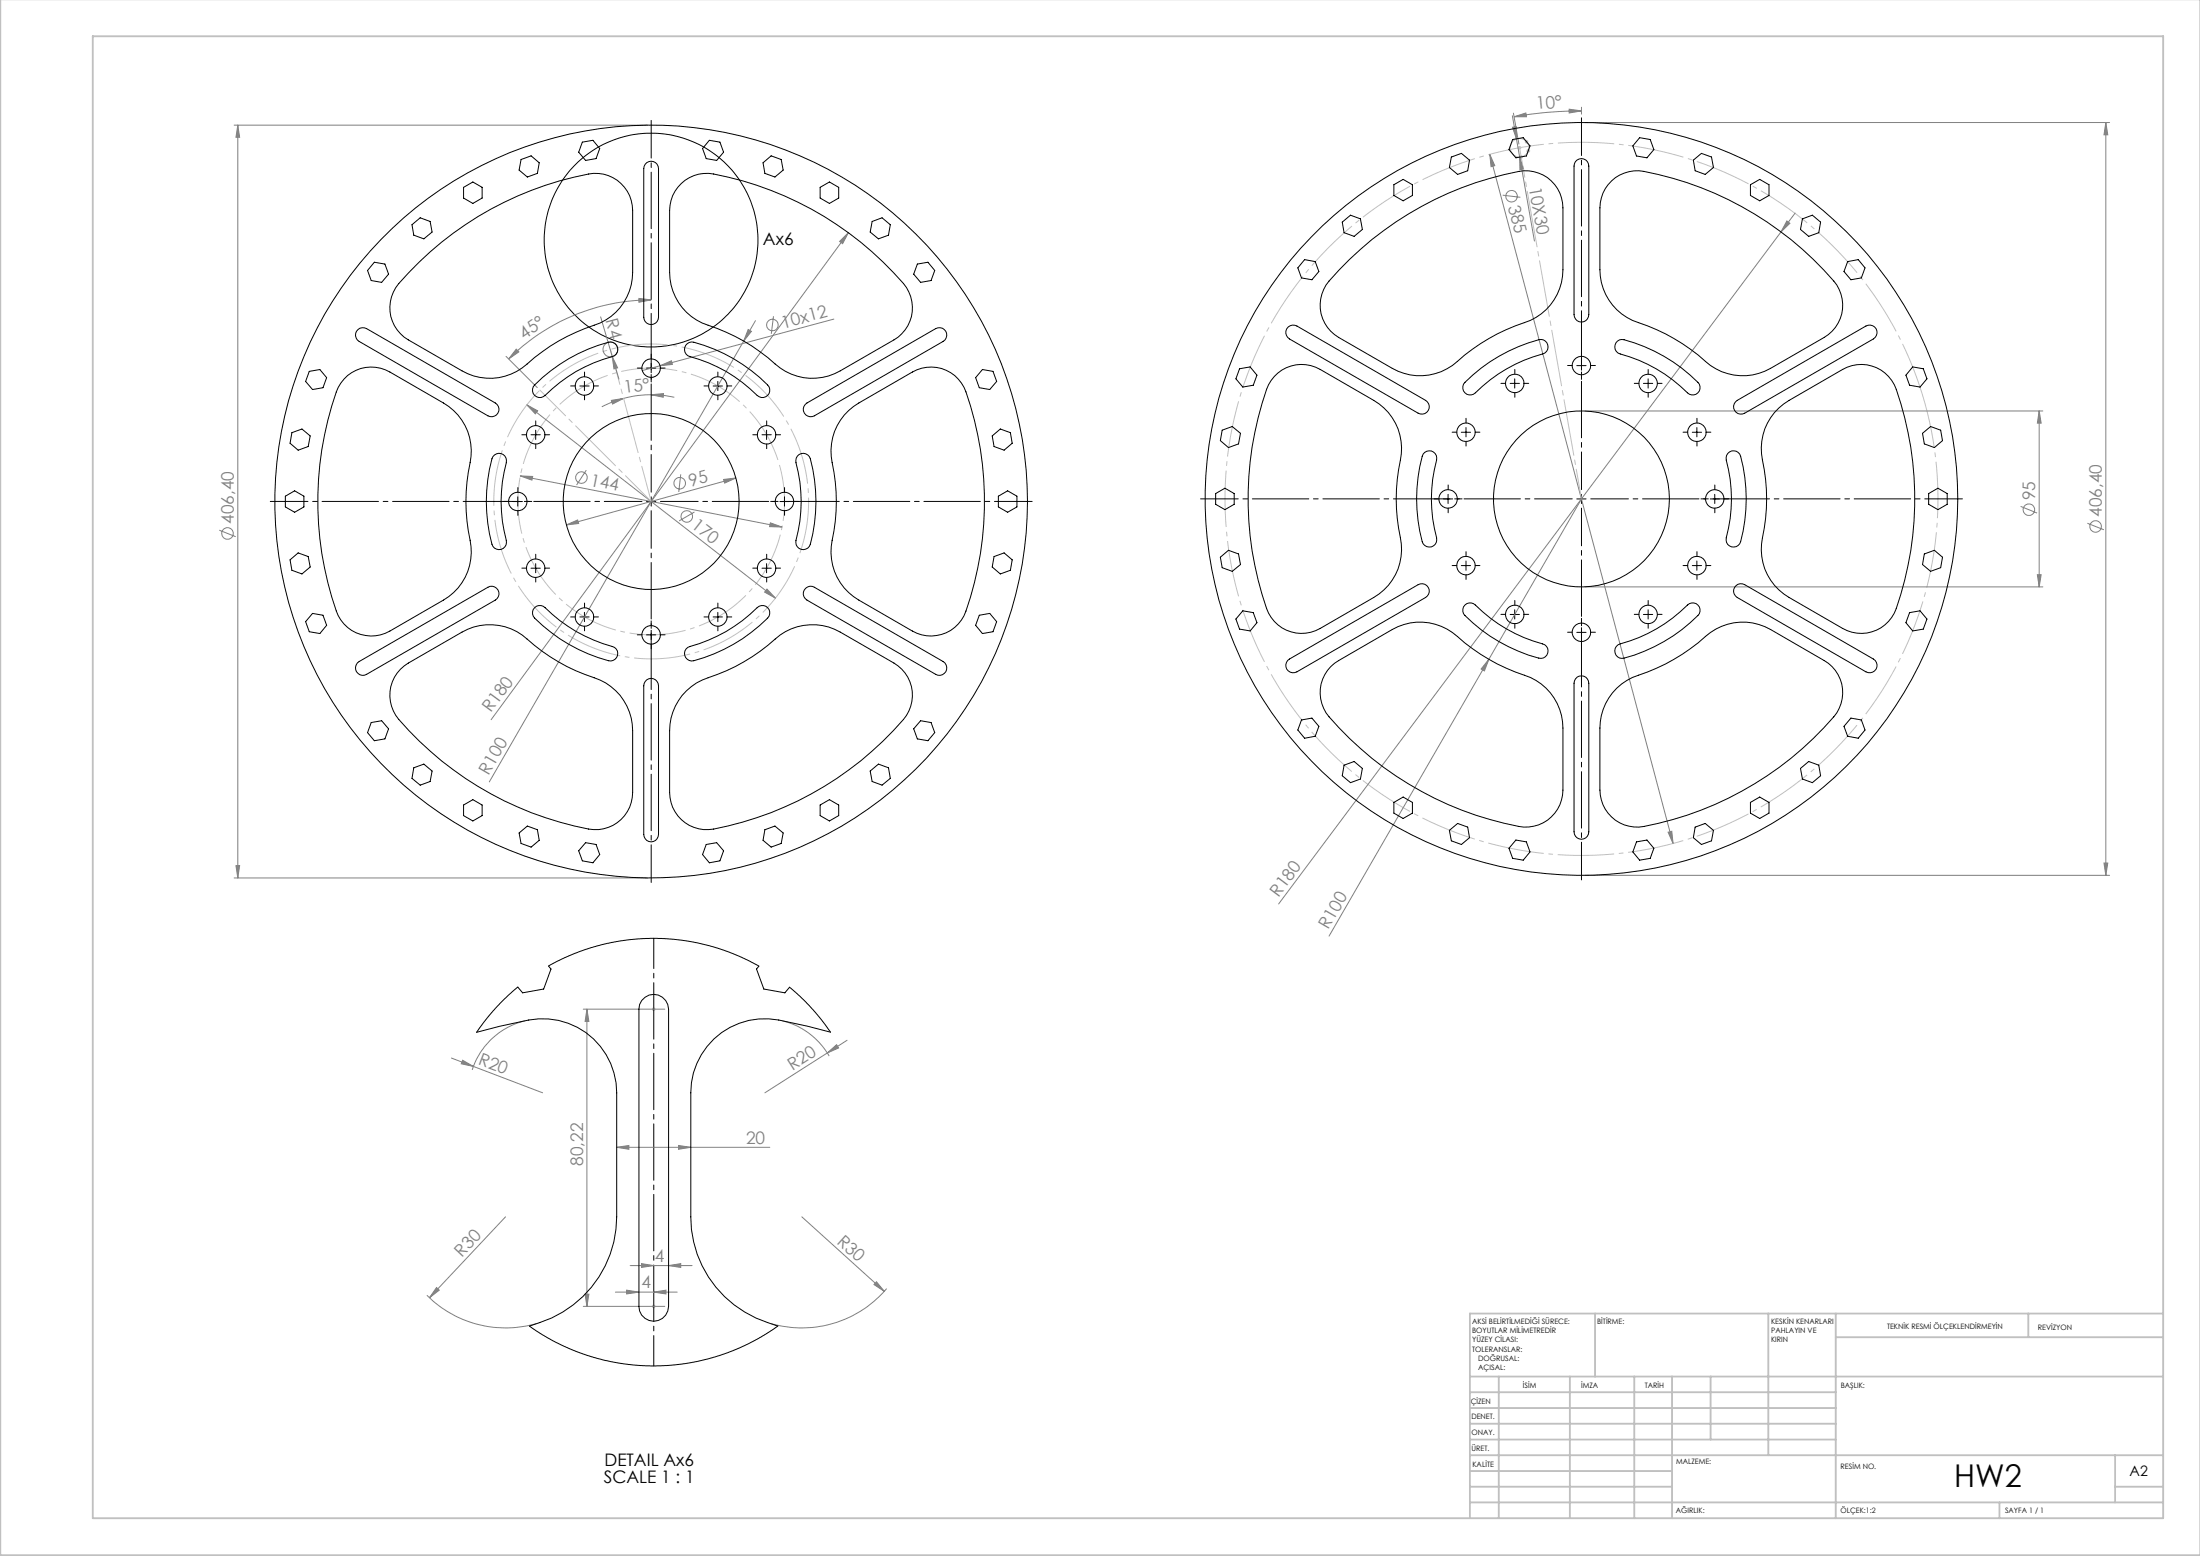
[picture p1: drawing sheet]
<svg xmlns="http://www.w3.org/2000/svg" width="594mm" height="420mm" viewBox="0 0 594 420" stroke-linecap="round" stroke-linejoin="round" font-family="sans-serif">
<g fill="none" stroke="#808080" stroke-width=".27">
<path d="M63.2 33.8h111.6M64.2 33.8l.5 3.3h-1zM64.2 33.8v203.2M408.3 31.2l6 33.9M408.4 34.3l1-.1v3.3zM408.6 30.5l1.5 8.4M408.8 31.5l3.2-1 .2 1zM423.7 29.5l3.3 .4-3.3 .6zM427 29.9l-9.1 .4-9.1 1.2M427 28.9v1.9M428 33.1h141.6M568.6 33.1l.5 3.3h-1z"/>
<path d="M568.6 33.1v203.2M402.2 41.6l49.5 186.1M402.2 41.6l1.4 3.1-1 .3zM405.7 52.7l4.8 .6M410.3 42.4l1.1 3.2-1 .2zM482.5 59.6l.8 .7-2.4 2.3zM484.7 57.5l-3.8 5.1M229.1 62.8l-1.6 3-.8-.6zM229.1 62.8l-96.5 131.5M480.9 62.6l-135.7 181.4M136.6 96.2l8.5 8.4M139.4 94.2l.7 .8-2.8 1.9z"/>
<path d="M162.2 85.5l4.9 16.8M165.3 96.3l1.5 3-1 .3zM172.5 80.6l3.3 .3-3.3 .7zM175.8 80.9a54.5 54.5 0 0 0-38.5 16M178.2 98.7l3.1-1.3 .2 1zM178.2 98.7l-4.8 1.3M200.8 92.1l-68.7 118.9M202 89l.9 .4-2.1 2.7zM204 86.6l-3.2 5.5M208.8 85.4l-.6 4.7M225.1 86.1l-46.9 12.6M142.2 109.3l67.2 52.1"/>
<path d="M142.2 109.3l3 1.6-.7 .8zM165.1 108.1l3.2-.6-2.9 1.6zM168.3 107.5l-3 1-2.8 1.3M175.8 106.6l3.3-.4v1zM175.8 106.6a26.7 26.7 0 0 0-7.5 .9M175.8 106.6l3.9 .2 2.4 .4M428 110.9h123.6M550.6 110.9l.5 3.3h-1zM550.6 110.9v47.5M140.5 128.5l3.3 .1-.2 1zM140.5 128.5l70.6 13.8M158.3 126.9l-2.6 4"/>
<path d="M183.8 128l-.5 4.8M187.5 138.2l-4.1 2.4M195.4 129.4l3.3-.4-3 1.4zM198.7 129l-45.8 12.7M427 134.7l-25 43.3M545.6 136.7l4.4 1.8M59.2 143.1l4.4 1.8M152.9 141.7l3.1-1.3 .2 .9zM207.1 159l2.3 2.4-3-1.6zM208 141.1l3.1 1.2-3.3-.1zM428 158.4h123.6M550.1 155.1h1l-.5 3.3z"/>
<path d="M563.6 141.2l4.4 1.8M402 178l-1.2 3.1-.9-.5zM402 178l-43.2 74.7M63.2 237h111.6M63.7 233.7h1l-.5 3.3zM428 236.3h141.6M450.4 224.6l1-.2 .3 3.3zM568.1 233h1l-.5 3.3zM141.8 275.5a19.8 19.8 0 0 0-14.3 13.3M157.5 272.4h22M158.5 272.4v80.2M158.5 272.4l.5 3.3h-1z"/>
<path d="M211.2 275.5a19.9 19.9 0 0 1 12.7 9.6M121.9 285.6l24.6 9.4M124.9 286.2l2.9 1.6-3.3-.7zM223.4 284.2l2.5-2.2 .5 .9zM228.7 280.8l-22.2 14.2M166.5 309.7l3.3-.5v1zM166.5 309.7h41.4M183.2 309.2l3.3 .5-3.3 .5zM136.5 328.5l-20.5 21.8M216.5 328.5l22.3 20.1M115.3 349.6a30 30 0 0 0 29.5 7.7M117.9 347.5l.7 .7-2.6 2.1z"/>
<path d="M157.5 352.6h22M158 349.3h1l-.5 3.3zM166.2 348.8h16.6M169.2 348.2l3.3 .6-3.3 .5zM170.1 341.6h16.8M173.2 341.1l3.3 .5-3.3 .5zM176.5 348.8l3.3-.6v1.1zM180.5 341.6l3.3-.5v1zM236.6 346l2.2 2.6-2.8-1.9zM239.4 347.8a30 30 0 0 1-31.2 9.5"/>
<circle cx="408.1" cy="53" r="1.55"/>
<circle cx="164.8" cy="94.3" r="2.01"/>
<circle cx="208.5" cy="87.7" r="1.55"/>
<circle cx="157" cy="128.9" r="1.55"/>
<circle cx="183.5" cy="130.4" r="1.55"/>
<circle cx="185.4" cy="139.4" r="1.55"/>
<circle cx="547.8" cy="137.6" r="1.56"/>
<circle cx="61.4" cy="144" r="1.56"/>
<circle cx="565.8" cy="142.1" r="1.55"/>
</g>
<g fill="none" stroke="#000" stroke-width=".27">
<path d="M174.6 99.4h2.5M175.8 98.1v2.5M425.7 98.7h2.5M427 97.4v2.5M143.4 117.4h2.5M144.6 116.1v2.5M156.6 104.2h2.5M157.8 103v2.4M192.5 104.2h2.6M193.8 103v2.4M205.7 117.4h2.5M207 116.1v2.5"/>
<path d="M394.5 116.7h2.6M395.8 115.4v2.5M407.7 103.5h2.5M409 102.3v2.5M443.7 103.5h2.5M445 102.3v2.5M456.9 116.7h2.5M458.2 115.4v2.5M138.6 135.4h2.4M139.8 134.1v2.5M174.6 135.4h2.5M175.8 134.1v2.5"/>
<path d="M210.6 135.4h2.4M211.8 134.1v2.5M389.7 134.7h2.5M391 133.4v2.5M425.7 134.7h2.5M427 133.4v2.5M461.8 134.7h2.4M463 133.4v2.5M143.4 153.4h2.5M144.6 152.1v2.5M205.7 153.4h2.5M207 152.1v2.5"/>
<path d="M394.5 152.7h2.6M395.8 151.4v2.5M456.9 152.7h2.5M458.2 151.4v2.5M156.6 166.5h2.5M157.8 165.3v2.5M174.6 171.4h2.5M175.8 170.1v2.5M192.5 166.5h2.6M193.8 165.3v2.5M407.7 165.9h2.5M409 164.6v2.5"/>
<path d="M425.7 170.7h2.5M427 169.4v2.5M443.7 165.9h2.5M445 164.6v2.5"/>
<circle cx="175.8" cy="64.8" r="28.9"/>
</g>
<path d="M210.3 124.8a36 36 0 0 0-60.4-14.5 36 36 0 0 0 16.6 59.8 36 36 0 0 0 44.3-43.5l-.5-1.8" fill="none" stroke="#c0c0c0" stroke-width=".27" stroke-dasharray="15.2 1.3 1.3 1.3" stroke-dashoffset="-.7" stroke-linecap="butt"/>
<path d="M216.5 122.9a42.5 42.5 0 0 0-71.2-17.1 42.5 42.5 0 0 0 19.5 70.6 42.5 42.5 0 0 0 52.3-51.3l-.6-2.2" fill="none" stroke="#c0c0c0" stroke-width=".27" stroke-dasharray="15.2 1.3 1.3 1.3" stroke-dashoffset="7.5" stroke-linecap="butt"/>
<path d="M519 106.5a96.3 96.3 0 0 0-161.2-38.7 96.3 96.3 0 0 0 44.3 159.8 96.3 96.3 0 0 0 118.3-116.2l-1.4-4.9" fill="none" stroke="#c0c0c0" stroke-width=".27" stroke-dasharray="15.2 1.3 1.3 1.3" stroke-dashoffset=".5" stroke-linecap="butt"/>
<g fill="none" stroke="#c0c0c0" stroke-width=".27">
<path d="M409.8 39.9h1M409.9 39.5l.7 .7M410.3 39.4v1M410.6 39.5l-.7 .7M411.7 38.3h1M411.8 37.9l.7 .7M412.2 37.8v1M412.5 37.9l-.7 .7M410.2 42.4h1M410.4 42l.7 .7M410.7 41.9v.9M411.1 42l-.7 .7"/>
<path d="M412.1 40.7h1M412.3 40.4l.7 .7M412.6 40.2v1.1M413 40.4l-.7 .7M175.3 135.4h1M175.4 135l.8 .7M175.8 134.9v1M176.2 135l-.8 .7M176 272.4h1M176.1 272l.7 .8M176.5 271.9v1M176.8 272l-.7 .8"/>
<path d="M176 352.6h1M176.1 352.3l.7 .7M176.5 352.1v1M176.8 352.3l-.7 .7"/>
<circle cx="410.3" cy="39.9" r="2.51"/>
</g>
<path d="M173.3 135.4h-100.3M175.8 132.9v-100.4M175.8 137.9v100.3M178.3 135.4h100.4M424.5 134.7h-100.3M427 132.2v-100.4M427 137.2v100.3M429.5 134.7h100.4" fill="none" stroke="#000" stroke-width=".27" stroke-dasharray="15.2 1.3 1.3 1.3" stroke-dashoffset="5.1"/>
<g fill="none" stroke="#000" stroke-width=".27" stroke-dasharray="15.2 1.3 1.3 1.3">
<path d="M173.3 99.4h-1.2M175.8 96.9v-1.3M178.3 99.4h1.3M424.5 98.7h-1.2M427 96.2v-1.3M429.5 98.7h1.3M142.1 117.4h-1.2M144.6 114.9v-1.3M144.6 119.9v1.2M147.1 117.4h1.3M155.3 104.2h-1.2M157.8 101.7v-1.3"/>
<path d="M157.8 106.7v1.2M160.3 104.2h1.3M175.8 101.9v1.2M191.3 104.2h-1.2M193.8 101.7v-1.3M193.8 106.7v1.2M196.3 104.2h1.3M204.5 117.4h-1.2M207 114.9v-1.3M207 119.9v1.2M209.5 117.4h1.3M393.3 116.7h-1.2"/>
<path d="M395.8 114.2v-1.3M395.8 119.2v1.2M398.3 116.7h1.3M406.5 103.5h-1.2M409 101v-1.3M409 106v1.2M411.5 103.5h1.3M427 101.2v1.2M442.5 103.5h-1.2M445 101v-1.3M445 106v1.2M447.5 103.5h1.3"/>
<path d="M455.7 116.7h-1.3M458.2 114.2v-1.3M458.2 119.2v1.2M460.7 116.7h1.2M137.3 135.4h-1.2M139.8 132.9v-1.3M139.8 137.9v1.2M142.3 135.4h1.3M209.3 135.4h-1.2M211.8 132.9v-1.3M211.8 137.9v1.2M214.3 135.4h1.3"/>
<path d="M388.5 134.7h-1.2M391 132.2v-1.3M391 137.2v1.2M393.5 134.7h1.3M460.5 134.7h-1.2M463 132.2v-1.3M463 137.2v1.2M465.5 134.7h1.3M142.1 153.4h-1.2M144.6 150.9v-1.3M144.6 155.9v1.2M147.1 153.4h1.3"/>
<path d="M204.5 153.4h-1.2M207 150.9v-1.3M207 155.9v1.2M209.5 153.4h1.3M393.3 152.7h-1.2M395.8 150.2v-1.3M395.8 155.2v1.2M398.3 152.7h1.3M455.7 152.7h-1.3M458.2 150.2v-1.3M458.2 155.2v1.2M460.7 152.7h1.2"/>
<path d="M155.3 166.5h-1.2M157.8 164v-1.2M157.8 169v1.3M160.3 166.5h1.3M173.3 171.4h-1.2M175.8 168.9v-1.3M175.8 173.9v1.2M178.3 171.4h1.3M191.3 166.5h-1.2M193.8 164v-1.2M193.8 169v1.3M196.3 166.5h1.3"/>
<path d="M406.5 165.8h-1.2M409 163.3v-1.2M409 168.3v1.3M411.5 165.8h1.3M424.5 170.7h-1.2M427 168.2v-1.3M427 173.2v1.2M429.5 170.7h1.3M442.5 165.8h-1.2M445 163.3v-1.2M445 168.3v1.3M447.5 165.8h1.3"/>
</g>
<path d="M176.5 368.7v-115.4" fill="none" stroke="#000" stroke-width=".27" stroke-dasharray="15.2 1.3 1.3 1.3" stroke-dashoffset="7.1"/>
<path d="M175.8 135.4l-30-30.1M175.8 135.4l-11-41.1" fill="none" stroke="#c0c0c0" stroke-width=".27" stroke-dasharray="15.2 1.3 1.3 1.3" stroke-dashoffset="5.4"/>
<path d="M410.3 39.9l16.7 94.8" fill="none" stroke="#c0c0c0" stroke-width=".27" stroke-dasharray="15.2 1.3 1.3 1.3" stroke-dashoffset="7.1"/>
<g fill="none" stroke="#c0c0c0" stroke-width=".5">
<path d="M.1 -.1v419.9h594M25 9.8h559.1v400h-559.1zM430.7 354.6v17M477.4 354.6v38.2M495.7 354.6v55.2M547.7 354.6v6.3M584.1 354.6h-187.2v55.2M396.9 371.6h187.2M396.9 375.8h98.8M404.7 371.6v38.2M423.9 371.6v38.2M441.3 371.6v38.2"/>
<path d="M451.4 371.6v38.2M461.9 371.6v17M495.7 360.9h88.4M396.9 388.6h98.8M396.9 384.3h98.8M396.9 380.1h98.8M396.9 397.1h54.5M396.9 392.8h187.2M571.1 392.8v12.7M396.9 405.5h187.2M396.9 401.3h54.5M539.9 405.5v4.3"/>
<path d="M571.1 401.3h13"/>
</g>
<g fill="#808080">
<path d="M165.3 96.3l1.5 3-1 .3z"/>
<path d="M124.9 286.2l2.9 1.6-3.3-.7z"/>
<path d="M178.2 98.7l3.1-1.3 .2 1z"/>
<path d="M223.4 284.2l2.5-2.2 .5 .9z"/>
<path d="M117.9 347.5l.7 .7-2.6 2.1z"/>
<path d="M482.5 59.6l.8 .7-2.4 2.3z"/>
<path d="M229.1 62.8l-1.6 3-.8-.6z"/>
<path d="M402 178l-1.2 3.1-.9-.5z"/>
<path d="M202 89l.9 .4-2.1 2.7z"/>
<path d="M236.6 346l2.2 2.6-2.8-1.9z"/>
<path d="M450.4 224.6l1.3 3.1-.3-3.3zM402.2 41.6l.4 3.4 1-.3z"/>
<path d="M208 141.1l-.2 1.1 3.3 .1zM140.5 128.5l3.1 1.1 .2-1z"/>
<path d="M423.7 29.5l3.3 .4-3.3 .6zM408.8 31.5l3.2-1 .2 1z"/>
<path d="M175.8 106.6l3.3-.4v1zM165.1 108.1l3.2-.6-2.9 1.6z"/>
<path d="M172.5 80.6l3.3 .3-3.3 .7zM139.4 94.2l.7 .8-2.8 1.9z"/>
<path d="M142.2 109.3l2.3 2.4 .7-.8zM207.1 159l-.7 .8 3 1.6z"/>
<path d="M169.2 348.2l3.3 .6-3.3 .5zM176.5 348.8l3.3-.6v1.1zM173.2 341.1l3.3 .5-3.3 .5zM180.5 341.6l3.3-.5v1zM166.5 309.7l3.3-.5v1zM183.2 309.2l3.3 .5-3.3 .5z"/>
<path d="M152.9 141.7l3.3-.4-.2-.9zM195.4 129.4l.3 1 3-1.4z"/>
<path d="M158 349.3h1l-.5 3.3zM158.5 272.4l.5 3.3h-1z"/>
<path d="M64.2 33.8l.5 3.3h-1zM63.7 233.7h1l-.5 3.3zM568.6 33.1l.5 3.3h-1zM568.1 233h1l-.5 3.3zM550.6 110.9l.5 3.3h-1zM550.1 155.1h1l-.5 3.3z"/>
<path d="M408.4 34.3l1-.1v3.3zM410.3 42.4l1.1 3.2-1 .2z"/>
</g>
<g fill="none" stroke="#000" stroke-width=".27">
<path d="M157.2 38.4l2.9-.5 1.8 2.2-1 2.7-2.8 .5-1.9-2.2zM191.5 37.9l2.9 .5 1 2.7-1.9 2.2-2.8-.5-1-2.7zM408.4 37.7l2.9-.5 1.8 2.2-1 2.7-2.8 .5-1.9-2.2zM442.7 37.2l2.9 .5 .9 2.7-1.8 2.2-2.8-.5-1-2.7zM125.2 50.6l2.5-1.5 2.5 1.5v2.9l-2.5 1.4-2.5-1.4zM140.7 43.1l2.7-1 2.2 1.8-.5 2.9-2.7 1-2.2-1.9zM174.6 43.9a2 2 0 0 1 3.2 1.6v40.1a1.99 1.99 0 0 1-2 2 1.99 1.99 0 0 1-2-2v-40.1l.4-1.2zM183.9 49.5a9.8 9.8 0 0 1 8.8-2.5 89.2 89.2 0 0 1 52.1 30.6 10 10 0 0 1-3.4 14.1l-14.5 8.4a15 15 0 0 1-17.6-1.8 51.5 51.5 0 0 0-19.7-11.1 15.1 15.1 0 0 1-8.8-13.7v-16.7a9.8 9.8 0 0 1 3.1-7.3zM206 43.9l2.2-1.8 2.7 1 .6 2.8-2.3 1.9-2.7-1zM221.4 50.6l2.5-1.5 2.5 1.5v2.9l-2.5 1.4-2.5-1.4zM235.5 59.8l2.7-1 2.2 1.9-.5 2.8-2.7 1-2.3-1.9zM362.4 60l2.2-1.9 2.7 1 .5 2.8-2.2 1.9-2.7-1z"/>
<path d="M376.3 49.9l2.5-1.5 2.6 1.5v2.9l-2.6 1.4-2.5-1.4zM391.9 42.4l2.7-1 2.2 1.8-.5 2.9-2.7 1-2.3-1.9zM425.8 43.2a2 2 0 0 1 2.1-.2 2 2 0 0 1 1.1 1.8v40.1a1.99 1.99 0 0 1-2 2 1.99 1.99 0 0 1-2-2v-40.1l.4-1.2zM435.1 48.8a10.1 10.1 0 0 1 8.8-2.5 89.7 89.7 0 0 1 52 30.6 10 10 0 0 1-3.4 14.2l-14.5 8.3a15.1 15.1 0 0 1-17.5-1.8 52.8 52.8 0 0 0-19.7-11.1 15.1 15.1 0 0 1-8.8-13.7v-16.7a9.9 9.9 0 0 1 3.1-7.3zM457.2 43.2l2.2-1.8 2.7 1 .5 2.8-2.2 1.9-2.7-1zM472.6 49.9l2.5-1.5 2.5 1.5v2.9l-2.5 1.4-2.5-1.4zM486.7 59.1l2.6-1 2.3 1.9-.5 2.8-2.7 1-2.3-1.9zM101.1 70.8l2.8 .5 1 2.7-1.9 2.2-2.8-.5-1-2.7zM111.2 60.7l2.3-1.9 2.6 1 .6 2.8-2.3 1.9-2.7-1zM113.2 70.7a89.2 89.2 0 0 1 47.1-23.9 10.1 10.1 0 0 1 10.5 10v16.7a15 15 0 0 1-10.4 14.3 52.4 52.4 0 0 0-19.4 11.5 14.9 14.9 0 0 1-16.3 .8l-14.5-8.4a10 10 0 0 1-2.5-15.2zM247.7 71.3l2.8-.5 1.9 2.2-1 2.7-2.8 .5-1.9-2.2zM352.2 70.1l2.9 .5 1 2.7-1.9 2.2-2.8-.5-1-2.7z"/>
<path d="M364.4 70a89.2 89.2 0 0 1 47-23.9 10.1 10.1 0 0 1 10.6 10v16.7a15 15 0 0 1-10.4 14.3 53.2 53.2 0 0 0-19.5 11.6 15.1 15.1 0 0 1-16.2 .7l-14.5-8.3a10 10 0 0 1-2.6-15.2zM498.9 70.6l2.8-.5 1.9 2.2-1 2.7-2.9 .5-1.8-2.2zM96.7 89a2.03 2.03 0 0 1 2.3-.3l34.7 20.1a2 2 0 0 1 .7 2.7 2 2 0 0 1-2.7 .7l-34.7-20a1.98 1.98 0 0 1-.3-3.2zM185.6 92.8l1.1-.5a42.2 42.2 0 0 1 20.9 12.1 2.01 2.01 0 0 1-.6 2.5 2.01 2.01 0 0 1-2.6-.2 40.9 40.9 0 0 0-18.7-10.7 2.03 2.03 0 0 1-.1-3.2zM265.3 99.7l2.8 .5 1 2.8-1.9 2.1-2.8-.4-1-2.8zM334.7 99.5l2.8-.5 1.9 2.3-1 2.7-2.8 .5-1.9-2.2zM347.8 88.2a2.03 2.03 0 0 1 2.4-.2l34.7 20.1a2 2 0 0 1 .7 2.7 2 2 0 0 1-2.7 .7l-34.7-20a2.01 2.01 0 0 1-.4-3.3zM436.7 92.1l1.2-.5a42.5 42.5 0 0 1 20.9 12.1 2.01 2.01 0 0 1-.6 2.5 2.01 2.01 0 0 1-2.6-.2 41.7 41.7 0 0 0-18.7-10.7 2.03 2.03 0 0 1-.2-3.2zM516.4 99l2.9 .5 1 2.8-1.9 2.2-2.8-.5-1-2.7zM78.8 116.8l2.7-1 2.2 1.9-.5 2.8-2.7 1-2.2-1.9zM83.5 100.2l2.9-.5 1.8 2.2-1 2.8-2.8 .4-1.9-2.1zM92.9 102.3a10 10 0 0 1 12.4-1.9l14.4 8.4a15 15 0 0 1 7.2 16.1 51.8 51.8 0 0 0 .3 22.6 15 15 0 0 1-7.5 14.5l-14.4 8.3a10 10 0 0 1-14.5-5.4 89.3 89.3 0 0 1 .5-60.4z"/>
<path d="M144.4 103.9a43 43 0 0 1 20.5-11.6 2.01 2.01 0 0 1 1.9 1.8 2.01 2.01 0 0 1-1.5 2.2 41.5 41.5 0 0 0-18.7 10.8 1.98 1.98 0 0 1-2.5-.6 1.98 1.98 0 0 1 .3-2.6zM217.4 109.2l35.2-20.5a2 2 0 0 1 2.8 .7 2 2 0 0 1-.8 2.8l-34.7 20a1.99 1.99 0 0 1-2.6-.4 1.99 1.99 0 0 1 .1-2.6zM229.1 110.8l2.8-2 14.4-8.4a10 10 0 0 1 14.5 5.4 89.4 89.4 0 0 1-.5 60.4 10 10 0 0 1-14 4.1l-14.4-8.3a15 15 0 0 1-7.2-16.2 51.8 51.8 0 0 0-.3-22.6 14.8 14.8 0 0 1 4.7-12.4zM267.9 117.7l2.2-1.9 2.7 1 .5 2.8-2.2 1.9-2.7-1zM330 116.1l2.7-1 2.2 1.9-.5 2.8-2.7 1-2.2-1.9zM344.1 101.6a10 10 0 0 1 12.3-1.9l14.5 8.4a15 15 0 0 1 7.2 16.1 51.9 51.9 0 0 0 .3 22.6 15 15 0 0 1-7.5 14.5l-14.5 8.3a10 10 0 0 1-14.4-5.3 89.4 89.4 0 0 1 .5-60.5zM395.5 103.2a43.4 43.4 0 0 1 20.6-11.6 1.99 1.99 0 0 1 1.9 1.8 1.99 1.99 0 0 1-1.5 2.1 42 42 0 0 0-18.7 10.9 2 2 0 0 1-2.5-.6 2 2 0 0 1 .2-2.6zM468.6 108.5l35.2-20.5a2.02 2.02 0 0 1 2.8 .7 2.02 2.02 0 0 1-.8 2.8l-34.7 20a1.99 1.99 0 0 1-2.6-.4 1.99 1.99 0 0 1 .1-2.6zM480.3 110.1l2.8-2 14.4-8.4a10 10 0 0 1 14.5 5.4 89.4 89.4 0 0 1-.5 60.4 10 10 0 0 1-14 4.1l-14.4-8.3a15 15 0 0 1-7.2-16.1 51.9 51.9 0 0 0-.3-22.7 14.8 14.8 0 0 1 4.7-12.4zM519.1 117l2.2-1.9 2.7 1 .5 2.8-2.2 1.9-2.7-1zM77 133.9l2.6-1.4 2.5 1.4v2.9l-2.5 1.5-2.6-1.5zM133.5 122.8a2.01 2.01 0 0 1 2.4-.1 2.01 2.01 0 0 1 .8 2.2 41.3 41.3 0 0 0 0 21.6 1.99 1.99 0 0 1-1.7 1.9 1.99 1.99 0 0 1-2.2-1.5 43.3 43.3 0 0 1 .3-23.6z"/>
<path d="M215.3 123.1a2 2 0 0 1 3.5 .7 43.3 43.3 0 0 1-.3 23.6 2.01 2.01 0 0 1-2.4 .8 2.01 2.01 0 0 1-1.2-2.3 41.5 41.5 0 0 0 0-21.6zM269.6 133.9l2.5-1.4 2.5 1.4v2.9l-2.5 1.5-2.5-1.5zM328.2 133.2l2.5-1.4 2.5 1.4v2.9l-2.5 1.5-2.5-1.5zM384.7 122.1a2.02 2.02 0 0 1 2.3-.1 2.02 2.02 0 0 1 .9 2.2 41.5 41.5 0 0 0 0 21.6 1.99 1.99 0 0 1-1.8 1.9 1.99 1.99 0 0 1-2.1-1.5 43.4 43.4 0 0 1 .2-23.6zM466.5 122.4a2 2 0 0 1 3.5 .8 43.3 43.3 0 0 1-.3 23.6 2.02 2.02 0 0 1-2.5 .7 2.02 2.02 0 0 1-1.1-2.3 41.5 41.5 0 0 0 0-21.6zM520.7 133.2l2.5-1.4 2.5 1.4v2.9l-2.5 1.5-2.5-1.5zM78.3 151.1l2.2-1.9 2.7 1 .5 2.9-2.2 1.8-2.7-1zM217.6 158.8a1.89 1.89 0 0 1 2.3-.3l34.7 20.1a2 2 0 0 1 .8 2.7 2 2 0 0 1-2.8 .7l-34.7-20a1.98 1.98 0 0 1-.3-3.2zM268.4 150.2l2.7-1 2.2 1.9-.5 2.8-2.7 1-2.2-1.8zM329.5 150.4l2.2-1.9 2.7 1 .5 2.9-2.2 1.8-2.7-1zM468.7 158.1a2.03 2.03 0 0 1 2.4-.3l34.7 20.1a2 2 0 0 1 .7 2.7 2 2 0 0 1-2.7 .7l-34.7-20a1.98 1.98 0 0 1-.4-3.2zM519.6 149.5l2.7-1 2.2 1.9-.5 2.8-2.7 1-2.2-1.8z"/>
<path d="M84.4 165.6l2.8 .5 1 2.7-1.8 2.2-2.9-.5-1-2.7zM96.5 178.9l35.2-20.4a2 2 0 0 1 2.8 .7 2 2 0 0 1-.8 2.8l-34.7 20a2.01 2.01 0 0 1-2.6-.5 2.01 2.01 0 0 1 .1-2.6zM144.4 164a1.98 1.98 0 0 1 2.8 0 41.7 41.7 0 0 0 18.7 10.7 2 2 0 0 1 .7 2.5 2 2 0 0 1-2.3 1.1 43.3 43.3 0 0 1-20.3-12 1.99 1.99 0 0 1 .4-2.3zM185.2 175.2l.5-.5a43.2 43.2 0 0 0 19.3-11.1 2 2 0 0 1 2.5 .7 2 2 0 0 1-.2 2.5 43.4 43.4 0 0 1-20.6 11.6 2.01 2.01 0 0 1-1.5-3.2zM264.4 166.1l2.8-.5 1.9 2.2-1 2.7-2.8 .5-1.9-2.2zM335.6 164.9l2.8 .5 1 2.7-1.9 2.2-2.8-.5-1-2.7zM347.7 178.3l35.2-20.5a2 2 0 0 1 2.7 .8 2 2 0 0 1-.7 2.7l-34.7 20a2.01 2.01 0 0 1-2.6-.4 2.01 2.01 0 0 1 .1-2.6zM359.3 179.9l2.1-1.6 14.5-8.4a15.1 15.1 0 0 1 17.6 1.9 52.8 52.8 0 0 0 19.7 11.1 15.1 15.1 0 0 1 8.8 13.6v16.8a10 10 0 0 1-11.9 9.8 89.7 89.7 0 0 1-52.1-30.7 10.1 10.1 0 0 1 1.3-12.5zM395.5 163.3a1.98 1.98 0 0 1 2.9 0 41.7 41.7 0 0 0 18.7 10.7 2 2 0 0 1 .7 2.5 2 2 0 0 1-2.3 1.1 43.6 43.6 0 0 1-20.4-12 2.04 2.04 0 0 1 .4-2.3zM436.4 174.5l.5-.5a43.2 43.2 0 0 0 19.2-11.1 2 2 0 0 1 2.5 .7 2 2 0 0 1-.2 2.5 43.4 43.4 0 0 1-20.5 11.6 1.99 1.99 0 0 1-1.5-3.2zM515.6 165.4l2.8-.5 1.9 2.2-1 2.7-2.9 .5-1.8-2.2zM100.2 195l2.8-.5 1.9 2.2-1 2.7-2.8 .5-1.9-2.2z"/>
<path d="M108.1 180.6l2.1-1.6 14.5-8.4a15.1 15.1 0 0 1 17.6 1.9 52.8 52.8 0 0 0 19.7 11.1 15.1 15.1 0 0 1 8.8 13.6v16.7a10 10 0 0 1-11.9 9.9 89.5 89.5 0 0 1-52-30.7 10 10 0 0 1 1.2-12.5zM174.6 183.5a2 2 0 0 1 2.1-.2 2 2 0 0 1 1.1 1.8v40.1a1.99 1.99 0 0 1-2 2 1.99 1.99 0 0 1-2-2v-40.1l.1-.6zM185.3 186.5a14.4 14.4 0 0 1 5.9-3.6 52.4 52.4 0 0 0 19.4-11.5 15.1 15.1 0 0 1 16.3-.8l14.5 8.4a10 10 0 0 1 2.5 15.2 89.5 89.5 0 0 1-52.6 29.7 10 10 0 0 1-10.5-10v-16.7a15.1 15.1 0 0 1 4.5-10.7zM248.6 194.5l2.8 .5 1 2.7-1.9 2.2-2.8-.5-1-2.7zM351.4 194.3l2.8-.5 1.9 2.3-1 2.6-2.9 .6-1.8-2.3zM425.8 182.8a2 2 0 0 1 2.1-.2 2 2 0 0 1 1.1 1.8v40.1a1.99 1.99 0 0 1-2 2 1.99 1.99 0 0 1-2-2v-40.1l.1-.6zM436.5 185.8a14.9 14.9 0 0 1 5.9-3.5 53.7 53.7 0 0 0 19.4-11.6 15 15 0 0 1 16.2-.8l14.5 8.4a10 10 0 0 1 2.6 15.2 89.8 89.8 0 0 1-52.6 29.8 10.1 10.1 0 0 1-10.5-10v-16.8a15.1 15.1 0 0 1 4.5-10.7zM499.7 193.8l2.9 .5 1 2.7-1.9 2.3-2.8-.6-1-2.6zM111.7 207.2l2.7-.9 2.3 1.8-.6 2.8-2.6 1-2.3-1.8zM125.2 217.3l2.5-1.5 2.5 1.5v2.9l-2.5 1.4-2.5-1.4zM221.4 217.3l2.5-1.5 2.5 1.5v2.9l-2.5 1.4-2.5-1.4zM234.9 208.1l2.3-1.8 2.7 .9 .5 2.9-2.2 1.8-2.7-1z"/>
<path d="M362.9 206.5l2.7-1 2.2 1.9-.5 2.9-2.7 1-2.2-1.9zM376.3 216.6l2.5-1.5 2.6 1.5v2.9l-2.6 1.4-2.5-1.4zM472.6 216.6l2.5-1.5 2.5 1.5v2.9l-2.5 1.4-2.5-1.4zM486.1 207.4l2.3-1.9 2.7 1 .5 2.9-2.3 1.9-2.6-1zM140.2 224.8l2.2-1.8 2.7 1 .5 2.8-2.2 1.9-2.7-1zM158.1 227.5l2.8 .4 1 2.8-1.8 2.2-2.9-.5-1-2.8zM190.7 227.9l2.8-.4 1.9 2.1-1 2.8-2.9 .5-1.8-2.2zM206.5 224l2.7-1 2.3 1.8-.6 2.9-2.7 1-2.2-1.9zM391.3 224.1l2.3-1.8 2.7 1 .5 2.8-2.2 1.8-2.7-.9zM409.3 226.7l2.8 .5 1 2.8-1.8 2.2-2.9-.5-1-2.7zM441.9 227.2l2.8-.5 1.8 2.3-.9 2.7-2.9 .5-1.8-2.2zM457.7 223.3l2.7-1 2.2 1.8-.5 2.9-2.7 .9-2.2-1.8z"/>
<path d="M135.6 270.2l4.2-3.8 1.3 1.6 5.7-1 2-5.4-.7-.8 4.4-2.3 3.7-1.6 5.9-1.8 5.5-1.2 5.9-.6 6.6 .1 5.8 .7 6.7 1.5 7 2.5 5 2.5 .3 .2-.6 .8 1.9 5.4 5.7 1 1.3-1.5 2.7 2.3 3.8 3.9 4.5 5.9-6.1-1.6-7.8-1.7-2.7-.3a20 20 0 0 0-21.1 20v33.5l.2 3.4a30.1 30.1 0 0 0 20.6 25.1l2.7 .9-5.1 3.3-7 3.4-4.7 1.6-5.2 1.3-5.8 .9-5 .3-4.3-.1-4.5-.5-5-.9-4.8-1.3-4.7-1.8-4-1.9-4.1-2.3-2.9-2a31 31 0 0 0 21.8-19.4l1-3.3 .6-3.3 .2-3.4v-33.5a20 20 0 0 0-23.7-19.7l-7.9 1.7-6.2 1.6 3.3-4.5zM173.2 270.1a4 4 0 0 1 4.5-1.5 4 4 0 0 1 2.8 3.8v80.2a4 4 0 0 1-4 4 4 4 0 0 1-4-4v-80.2l.2-1.2z"/>
<circle cx="175.8" cy="99.4" r="2.5"/>
<circle cx="427" cy="98.7" r="2.49"/>
<circle cx="144.6" cy="117.4" r="2.5"/>
<circle cx="157.8" cy="104.2" r="2.5"/>
<circle cx="193.8" cy="104.2" r="2.51"/>
<circle cx="207" cy="117.4" r="2.49"/>
<circle cx="395.8" cy="116.7" r="2.51"/>
<circle cx="409" cy="103.5" r="2.49"/>
<circle cx="445" cy="103.5" r="2.5"/>
<circle cx="458.2" cy="116.7" r="2.5"/>
<circle cx="139.8" cy="135.4" r="2.51"/>
<circle cx="175.8" cy="135.4" r="23.7"/>
<circle cx="175.8" cy="135.4" r="101.6"/>
<circle cx="211.8" cy="135.4" r="2.51"/>
<circle cx="391" cy="134.7" r="2.51"/>
<circle cx="427" cy="134.7" r="23.7"/>
<circle cx="427" cy="134.7" r="101.6"/>
<circle cx="463" cy="134.7" r="2.51"/>
<circle cx="144.6" cy="153.4" r="2.51"/>
<circle cx="207" cy="153.4" r="2.5"/>
<circle cx="395.8" cy="152.7" r="2.51"/>
<circle cx="458.2" cy="152.7" r="2.5"/>
<circle cx="157.8" cy="166.6" r="2.49"/>
<circle cx="175.8" cy="171.4" r="2.5"/>
<circle cx="193.8" cy="166.5" r="2.5"/>
<circle cx="409" cy="165.9" r="2.5"/>
<circle cx="427" cy="170.7" r="2.49"/>
<circle cx="445" cy="165.9" r="2.51"/>
</g>
<text font-size="8.5" x="527.6" y="401.5">HW2</text>
<g font-size="4.7" fill="#808080">
<text x="414.8" y="29.5" transform="rotate(-5 414.8 29.5)">10°</text>
<text x="412.8" y="50.6" transform="rotate(80 412.8 50.6)">10X30</text>
<text x="407.1" y="55.9" transform="rotate(75 407.1 55.9)">385</text>
<text x="163.5" y="86.5" transform="rotate(75 163.5 86.5)">R4</text>
<text x="211.5" y="88.7" transform="rotate(-15 211.5 88.7)">10x12</text>
<text x="141.5" y="91.7" transform="rotate(-34 141.5 91.7)">45°</text>
<text x="168.6" y="106.2" transform="rotate(-7 168.6 106.2)">15°</text>
<text x="159.2" y="131.1" transform="rotate(11 159.2 131.1)">144</text>
<text x="186.5" y="131.4" transform="rotate(-15 186.5 131.4)">95</text>
<text x="549.5" y="135" transform="rotate(-90 549.5 135)">95</text>
<text x="63.2" y="141.4" transform="rotate(-90 63.2 141.4)">406,40</text>
<text x="186.4" y="142.3" transform="rotate(38 186.4 142.3)">170</text>
<text x="567.5" y="139.5" transform="rotate(-90 567.5 139.5)">406,40</text>
<text x="132.6" y="192.6" transform="rotate(-54 132.6 192.6)">R180</text>
<text x="131.9" y="209.4" transform="rotate(-60 131.9 209.4)">R100</text>
<text x="345.2" y="242.3" transform="rotate(-53 345.2 242.3)">R180</text>
<text x="358.6" y="251" transform="rotate(-60 358.6 251)">R100</text>
<text x="128.9" y="287.2" transform="rotate(21 128.9 287.2)">R20</text>
<text x="214" y="289.1" transform="rotate(-33 214 289.1)">R20</text>
<text x="201.4" y="308.7">20</text>
<text x="157.5" y="314.7" transform="rotate(-90 157.5 314.7)">80,22</text>
<text x="225.8" y="335.5" transform="rotate(42 225.8 335.5)">R30</text>
<text x="124.7" y="339.6" transform="rotate(-47 124.7 339.6)">R30</text>
<text x="176.8" y="340.6">4</text>
<text x="173.2" y="347.7">4</text>
</g>
<g font-size="4.7">
<text x="206" y="66.3">Ax6</text>
<text x="163.2" y="395.8">DETAIL Ax6</text>
<text x="163" y="400.4">SCALE 1 : 1</text>
</g>
<text font-size="3.9" x="575" y="398.4">A2</text>
<g font-size="2">
<text x="397.5" y="357.4">AKSİ BELİRTİLMEDİĞİ SÜRECE:</text>
<text x="397.5" y="359.9">BOYUTLAR MİLİMETREDİR</text>
<text x="431.2" y="357.4">BİTİRME:</text>
<text x="478.2" y="357.3">KESKİN KENARLARI</text>
<text x="478.2" y="359.8">PAHLAYIN VE</text>
<text x="509.5" y="358.8">TEKNİK RESMİ ÖLÇEKLENDİRMEYİN</text>
<text x="550.2" y="358.9">REVİZYON</text>
<text x="397.5" y="362.4">YÜZEY CİLASI:</text>
<text x="397.5" y="364.9">TOLERANSLAR:</text>
<text x="478.2" y="362.3">KIRIN</text>
<text x="399.1" y="367.4">DOĞRUSAL:</text>
<text x="399.1" y="369.9">AÇISAL:</text>
<text x="411.2" y="374.8">İSİM</text>
<text x="426.9" y="374.7">İMZA</text>
<text x="444.1" y="374.7">TARİH</text>
<text x="497" y="374.7">BAŞLIK:</text>
<text x="397.1" y="378.9">ÇİZEN</text>
<text x="397.3" y="383.1">DENET.</text>
<text x="397.3" y="387.2">ONAY.</text>
<text x="397.3" y="391.6">ÜRET.</text>
<text x="397.5" y="395.9">KALİTE</text>
<text x="452.5" y="395.3">MALZEME:</text>
<text x="497" y="396.4">RESİM NO.</text>
<text x="452.5" y="408.3">AĞIRLIK:</text>
<text x="497" y="408.4">ÖLÇEK:1:2</text>
<text x="541.4" y="408.4">SAYFA 1 / 1</text>
</g>
</svg>
